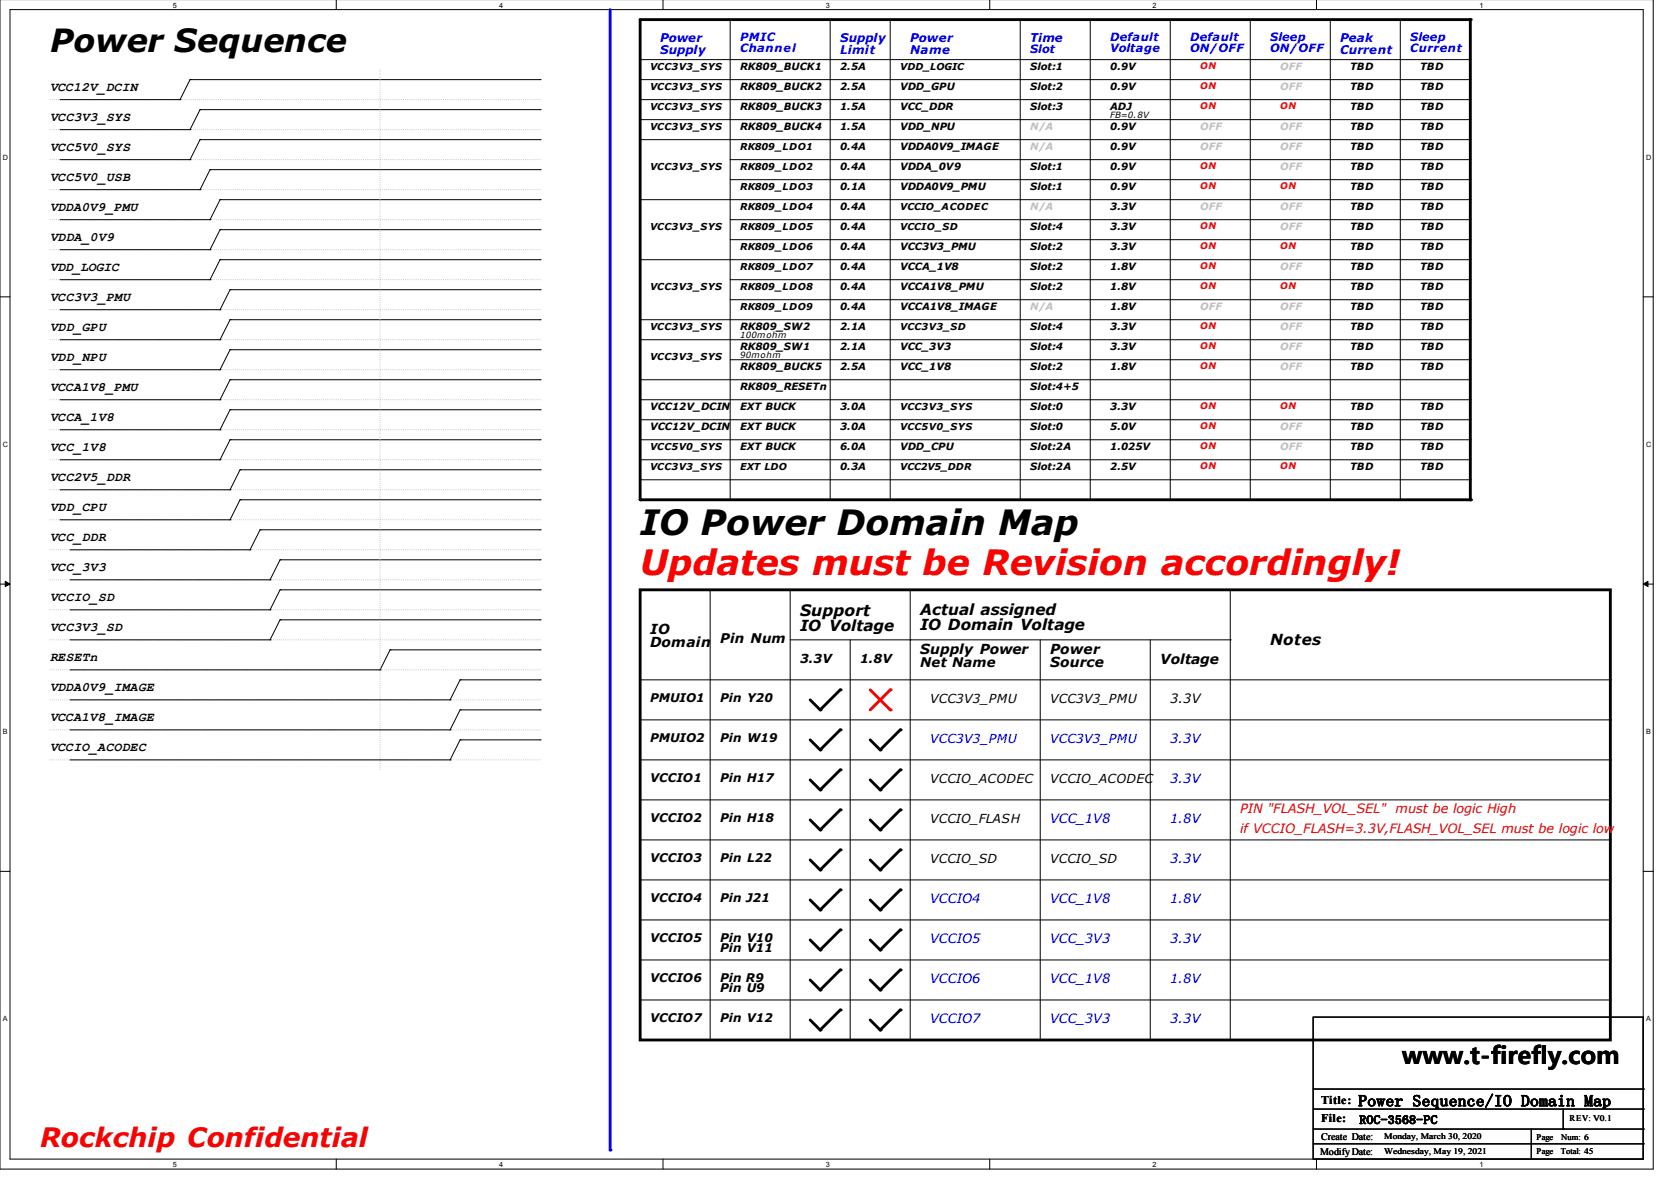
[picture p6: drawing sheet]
<svg xmlns="http://www.w3.org/2000/svg" width="297mm" height="210mm" viewBox="0 0 297 210" stroke-linecap="round" stroke-linejoin="round" font-family="sans-serif">
<path d="M0 -.1v207.9h293.9v-207.9M1.8 1.7h290.3v204.3h-290.3z" fill="none" stroke="#000" stroke-width=".18"/>
<g fill="#fff">
<path d="M30.7 .2h.6v1.3h-.6z"/>
<path d="M30.7 206.3h.6v1.3h-.6z"/>
</g>
<path d="M59.8 -.1v1.8M59.8 206v1.8" fill="none" stroke="#000" stroke-width=".18"/>
<g fill="#fff">
<path d="M88.7 .2h.6v1.3h-.6z"/>
<path d="M88.7 206.3h.6v1.3h-.6z"/>
</g>
<path d="M117.9 -.1v1.8M117.9 206v1.8" fill="none" stroke="#000" stroke-width=".18"/>
<g fill="#fff">
<path d="M146.8 .2h.6v1.3h-.6z"/>
<path d="M146.8 206.3h.6v1.3h-.6z"/>
</g>
<path d="M175.9 -.1v1.8M175.9 206v1.8" fill="none" stroke="#000" stroke-width=".18"/>
<g fill="#fff">
<path d="M204.9 .2h.6v1.3h-.6z"/>
<path d="M204.9 206.3h.6v1.3h-.6z"/>
</g>
<path d="M234 -.1v1.8M234 206v1.8" fill="none" stroke="#000" stroke-width=".18"/>
<g fill="#fff">
<path d="M263 .2h.6v1.3h-.6z"/>
<path d="M263 206.3h.6v1.3h-.6z"/>
<path d="M.5 27.2h.9v1.3h-.9z"/>
<path d="M292.6 27.2h.9v1.3h-.9z"/>
<path d="M.5 78.2h.9v1.4h-.9z"/>
<path d="M292.6 78.2h.9v1.4h-.9z"/>
</g>
<path d="M0 52.8h1.8M292.1 52.8h1.8" fill="none" stroke="#000" stroke-width=".18"/>
<g fill="#fff">
<path d="M.5 129.3h.8v1.4h-.8z"/>
<path d="M292.6 129.3h.8v1.4h-.8z"/>
</g>
<path d="M0 103.8h1.8M292.1 103.8h1.8" fill="none" stroke="#000" stroke-width=".18"/>
<path d="M.9 103.3l.9 .5-.9 .4zM292.1 103.8l.8-.5v.9z" fill="#000" stroke="#000" stroke-width=".18"/>
<g fill="#fff">
<path d="M.5 180.4h.7v1.3h-.7z"/>
<path d="M292.6 180.4h.7v1.3h-.7z"/>
</g>
<g fill="none" stroke="#000" stroke-width=".18">
<path d="M33.8 14.2h.1M33.8 14.2l-1.8 3.5M33.8 14.2h62.2M35.6 19.5h.1M35.6 19.5l-1.8 3.5M35.6 19.5h60.4M96 14.2h.1M96 19.5h.1M35.6 24.8h.1M35.6 24.8l-1.8 3.6M35.6 24.8h60.4M96 24.8h.1"/>
<path d="M126.2 104.8v80M140.5 104.8v80M140.5 113.7h78.2M151.1 113.7v71.1M161.8 113.7h.1M161.8 104.8v80M184.9 113.7v71.1M204.5 113.7v71.1M218.7 113.7h.1M218.7 104.8v80M113.8 120.8h172.5M113.8 135.1h172.5"/>
<path d="M113.8 127.9h172.5M286.3 120.8h.1M286.3 135.1h.1M286.3 127.9h.1M0 154.9h1.8M113.8 142.2h172.5M113.8 149.3h172.5M113.8 156.4h172.5M286.3 142.2h.1M286.3 149.3h.1M286.3 156.4h.1M292.1 154.9h1.8"/>
<path d="M113.8 163.5h172.5M113.8 170.6h172.5M113.8 177.7h172.5M286.3 163.5h.1M286.3 170.6h.1M286.3 177.7h.1M126.2 184.8h.1M140.5 184.8h.1M151.1 184.8h.1M161.8 184.8h.1M184.9 184.8h.1M204.5 184.8h.1"/>
<path d="M218.7 184.8h.1"/>
</g>
<g fill="none" stroke="#c0c0c0" stroke-width=".18" stroke-dasharray="0 .3">
<path d="M8.9 23h87.1M8.9 28.4h87.1M96 23h.1M96 28.4h.1M8.9 65.7h87.1M8.9 71h87.1M8.9 76.4h87.1M96 65.7h.1M96 71h.1M96 76.4h.1M8.9 81.7h87.1M8.9 87.1h87.1"/>
<path d="M8.9 92.4h87.1M8.9 97.7h87.1M96 81.7h.1M96 87.1h.1M96 92.4h.1M96 97.7h.1M8.9 103.1h87.1M8.9 108.4h87.1M8.9 113.7h87.1M8.9 119.1h87.1M96 103.1h.1M96 108.4h.1"/>
<path d="M96 113.7h.1M96 119.1h.1M8.9 124.4h87.1M8.9 129.7h87.1M96 124.4h.1M96 129.7h.1"/>
</g>
<path d="M113.8 104.8h172.5v80h-172.5zM149.4 122.6l-3.6 3.6-1.8-1.8" fill="none" stroke="#000" stroke-width=".51"/>
<g fill="#000">
<circle cx="145.8" cy="126.2" r=".25"/>
<circle cx="149.4" cy="122.6" r=".25"/>
</g>
<path d="M158.2 122.6l-3.5 3.6" fill="none" stroke="#f00" stroke-width=".51"/>
<circle cx="158.2" cy="122.6" r=".25" fill="#f00"/>
<path d="M154.7 122.6l3.5 3.6" fill="none" stroke="#f00" stroke-width=".51"/>
<circle cx="158.2" cy="126.2" r=".25" fill="#f00"/>
<g fill="none" stroke="#000" stroke-width=".51">
<path d="M149.4 129.7l-3.6 3.6-1.8-1.8M149.4 136.8l-3.6 3.6-1.8-1.8M160 129.7l-3.5 3.6-1.8-1.8M160 136.8l-3.5 3.6-1.8-1.8M149.4 143.9l-3.6 3.6-1.8-1.8M149.4 151.1l-3.6 3.5-1.8-1.8M149.4 158.2l-3.6 3.5-1.8-1.8M160 143.9l-3.5 3.6-1.8-1.8M160 151.1l-3.5 3.5-1.8-1.8M160 158.2l-3.5 3.5-1.8-1.8M149.4 165.3l-3.6 3.5-1.8-1.7M149.4 172.4l-3.6 3.6-1.8-1.8"/>
<path d="M149.4 179.5l-3.6 3.6-1.8-1.8M160 165.3l-3.5 3.5-1.8-1.7M160 172.4l-3.5 3.6-1.8-1.8M160 179.5l-3.5 3.6-1.8-1.8"/>
</g>
<g fill="#000">
<circle cx="145.8" cy="133.3" r=".25"/>
<circle cx="149.4" cy="136.8" r=".25"/>
<circle cx="149.4" cy="129.7" r=".25"/>
<circle cx="156.5" cy="133.3" r=".25"/>
<circle cx="160" cy="129.7" r=".25"/>
<circle cx="160" cy="136.8" r=".25"/>
<circle cx="145.8" cy="154.6" r=".25"/>
<circle cx="145.8" cy="140.4" r=".25"/>
<circle cx="145.8" cy="147.5" r=".25"/>
<circle cx="149.4" cy="151.1" r=".25"/>
<circle cx="149.4" cy="143.9" r=".25"/>
<circle cx="149.4" cy="158.2" r=".25"/>
<circle cx="156.5" cy="140.4" r=".25"/>
<circle cx="156.5" cy="147.5" r=".25"/>
<circle cx="156.5" cy="154.6" r=".25"/>
<circle cx="160" cy="151.1" r=".25"/>
<circle cx="160" cy="143.9" r=".25"/>
<circle cx="160" cy="158.2" r=".25"/>
<circle cx="145.8" cy="176" r=".25"/>
<circle cx="145.8" cy="168.8" r=".25"/>
<circle cx="145.8" cy="161.7" r=".25"/>
<circle cx="149.4" cy="165.3" r=".25"/>
<circle cx="149.4" cy="172.4" r=".25"/>
<circle cx="149.4" cy="179.5" r=".25"/>
<circle cx="156.5" cy="176" r=".25"/>
<circle cx="156.5" cy="161.7" r=".25"/>
<circle cx="156.5" cy="168.8" r=".25"/>
<circle cx="160" cy="165.3" r=".25"/>
<circle cx="160" cy="172.4" r=".25"/>
<circle cx="160" cy="179.5" r=".25"/>
<circle cx="145.8" cy="183.1" r=".25"/>
<circle cx="156.5" cy="183.1" r=".25"/>
</g>
<path d="M108.5 1.7v202.7" fill="none" stroke="#00f" stroke-width=".51"/>
<circle cx="108.5" cy="204.4" r=".25" fill="#00f"/>
<g fill="none" stroke="#000" stroke-width=".18">
<path d="M10.7 17.7h21.3M32 17.7h.1M113.8 17.7h147.6M113.8 10.6h147.6M113.8 14.2h147.6M129.8 3.5v85.3M147.6 3.5v85.3M158.2 3.5v85.3M181.4 3.5v85.3M193.8 3.5v85.3M208 3.5v85.3M222.2 3.5v85.3"/>
<path d="M236.5 3.5v85.3M248.9 3.5v85.3M261.4 10.6h.1M261.4 14.2h.1M261.4 17.7h.1M10.7 28.4h23.1M10.7 23h23.1M10.7 33.7h24.9M10.7 39h26.6M33.8 28.4h.1M33.8 23h.1M35.6 33.7h.1"/>
<path d="M37.3 30.2h.1M37.3 39h.1M37.3 30.2l-1.7 3.5M37.3 30.2h58.7M39.1 35.5h.1M39.1 35.5l-1.8 3.5M39.1 35.5h56.9M96 30.2h.1M96 35.5h.1M113.8 35.5h147.6M113.8 21.3h147.6M113.8 24.8h147.6"/>
<path d="M129.8 28.4h131.6M129.8 39h131.6M129.8 31.9h131.6M261.4 21.3h.1M261.4 24.8h.1M261.4 28.4h.1M261.4 31.9h.1M261.4 35.5h.1M261.4 39h.1M10.7 44.4h26.6M10.7 55h28.4M10.7 49.7h26.6"/>
<path d="M37.3 44.4h.1M37.3 49.7h.1M39.1 40.8h.1M39.1 55h.1M39.1 46.2h.1M39.1 40.8l-1.8 3.6M39.1 40.8h56.9M39.1 46.2h56.9M39.1 46.2l-1.8 3.5M40.9 51.5h.1M40.9 56.8h.1M40.9 51.5l-1.8 3.5"/>
<path d="M40.9 51.5h55.1M40.9 56.8l-1.8 3.6M40.9 56.8h55.1M96 40.8h.1M96 51.5h.1M96 56.8h.1M96 46.2h.1M113.8 56.8h147.6M113.8 46.2h147.6M129.8 42.6h131.6M129.8 49.7h131.6M129.8 53.3h131.6"/>
<path d="M261.4 42.6h.1M261.4 46.2h.1M261.4 49.7h.1M261.4 53.3h.1M261.4 56.8h.1M10.7 60.4h28.4M10.7 71h28.4M10.7 65.7h28.4M10.7 76.4h28.4M39.1 60.4h.1M39.1 65.7h.1M39.1 71h.1"/>
<path d="M39.1 76.4h.1M40.9 62.2h.1M40.9 67.5h.1M40.9 72.8h.1M40.9 78.2h.1M40.9 62.2l-1.8 3.5M40.9 62.2h55.1M40.9 67.5l-1.8 3.5M40.9 67.5h55.1M40.9 72.8l-1.8 3.6M40.9 72.8h55.1M40.9 78.2l-1.8 3.5"/>
<path d="M40.9 78.2h55.1M96 62.2h.1M96 67.5h.1M96 72.8h.1M96 78.2h.1M113.8 67.5h147.6M113.8 78.2h147.6M113.8 60.4h147.6M113.8 71h147.6M113.8 74.6h147.6M129.8 63.9h131.6M261.4 60.4h.1"/>
<path d="M261.4 67.5h.1M261.4 71h.1M261.4 74.6h.1M261.4 78.2h.1M261.4 63.9h.1M10.7 81.7h28.4M10.7 87.1h30.2M10.7 92.4h30.2M12.4 97.7h32M39.1 81.7h.1M40.9 87.1h.1M40.9 92.4h.1"/>
<path d="M42.7 83.5h.1M42.7 88.8h.1M42.7 83.5l-1.8 3.6M42.7 83.5h53.3M42.7 88.8l-1.8 3.6M42.7 88.8h53.3M44.4 97.7h.1M46.2 94.2h.1M46.2 94.2h49.8M46.2 94.2l-1.8 3.5M49.8 99.5h.1M49.8 99.5l-1.8 3.6"/>
<path d="M49.8 99.5h46.2M96 83.5h.1M96 88.8h.1M96 94.2h.1M96 99.5h.1M113.8 81.7h147.6M113.8 85.3h147.6M129.8 88.8h.1M147.6 88.8h.1M158.2 88.8h.1M181.4 88.8h.1M193.8 88.8h.1"/>
<path d="M208 88.8h.1M222.2 88.8h.1M236.5 88.8h.1M248.9 88.8h.1M261.4 81.7h.1M261.4 85.3h.1M12.4 103.1h35.6M12.4 108.4h35.6M12.4 113.7h35.6M12.4 119.1h55.2M48 103.1h.1M48 108.4h.1"/>
<path d="M48 113.7h.1M49.8 104.8h.1M49.8 110.2h.1M49.8 104.8l-1.8 3.6M49.8 104.8h46.2M49.8 110.2l-1.8 3.5M49.8 110.2h46.2M67.6 119.1h.1M69.3 115.5h.1M69.3 115.5l-1.7 3.6M69.3 115.5h26.7M96 104.8h.1"/>
<path d="M96 110.2h.1M96 115.5h.1M12.4 124.4h67.6M12.4 129.7h67.6M12.4 135.1h67.6M80 124.4h.1M80 129.7h.1M80 135.1h.1M81.8 120.8h.1M81.8 126.2h.1M81.8 131.5h.1M81.8 120.8l-1.8 3.6"/>
<path d="M81.8 120.8h14.2M81.8 126.2l-1.8 3.5M81.8 131.5l-1.8 3.6M81.8 126.2h14.2M81.8 131.5h14.2M96 120.8h.1M96 126.2h.1M96 131.5h.1M233.4 180.8h58.7v25.2h-58.7zM233.4 193.6h58.7M233.4 197.1h58.7M277.9 197.1v3.6"/>
<path d="M292.1 193.6h.1M292.1 197.1h.1M233.4 200.7h58.7M233.4 203.3h58.7M272.2 206h.1M272.2 200.7v5.3M277.9 200.7h.1M292.1 200.7h.1M292.1 203.3h.1"/>
</g>
<g fill="none" stroke="#c0c0c0" stroke-width=".18" stroke-dasharray="0 .3">
<path d="M8.9 17.7h87.1M67.6 12.4h.1M96 17.7h.1M8.9 39h87.1M8.9 33.7h87.1M96 39h.1M96 33.7h.1M8.9 55h87.1M8.9 44.4h87.1M8.9 49.7h87.1M96 55h.1M96 44.4h.1"/>
<path d="M96 49.7h.1M8.9 60.4h87.1M96 60.4h.1M8.9 135.1h87.1M67.6 136.8v-124.4M96 135.1h.1"/>
</g>
<path d="M113.8 3.5h147.6v85.3h-147.6z" fill="none" stroke="#000" stroke-width=".51"/>
<g fill="#000">
<circle cx="261.4" cy="3.5" r=".25"/>
<circle cx="113.8" cy="88.8" r=".25"/>
<circle cx="261.4" cy="88.8" r=".25"/>
</g>
<text font-size="6.2" x="113.8" y="95">IO Power Domain Map</text>
<text font-size="6.2" fill="#f00" x="113.8" y="102.1">Updates must be Revision accordingly!</text>
<text font-size="5.7" x="8.9" y="9.2">Power Sequence</text>
<text font-size="4.7" fill="#f00" x="7.1" y="203.8">Rockchip Confidential</text>
<text font-size="4.2" x="249.3" y="189.2">www.t-firefly.com</text>
<g font-size="2.8">
<text x="142.2" y="109.4">Support</text>
<text x="241.5" y="196.6">Power Sequence/IO Domain Map</text>
</g>
<g font-size="2.7">
<text x="142.2" y="112.1">IO Voltage</text>
<text x="163.6" y="109.3">Actual assigned</text>
<text x="163.6" y="112">IO Domain Voltage</text>
<text x="225.8" y="114.7">Notes</text>
</g>
<g font-size="2.5">
<text x="115.6" y="112.6">IO</text>
<text x="115.6" y="115.1">Domain</text>
<text x="163.6" y="116.2">Supply Power</text>
<text x="186.7" y="116.2">Power</text>
<text x="186.7" y="118.6">Source</text>
<text x="206.2" y="118">Voltage</text>
</g>
<g font-size="2.4">
<text x="128" y="114.3">Pin Num</text>
<text x="163.6" y="118.5">Net Name</text>
</g>
<g font-size="2.3">
<text x="8.9" y="16.1">VCC12V_DCIN</text>
<text x="8.9" y="21.4">VCC3V3_SYS</text>
<text x="8.9" y="26.8">VCC5V0_SYS</text>
<text x="8.9" y="32.1">VCC5V0_USB</text>
<text x="8.9" y="37.4">VDDA0V9_PMU</text>
<text x="8.9" y="42.8">VDDA_0V9</text>
<text x="8.9" y="48.1">VDD_LOGIC</text>
<text x="8.9" y="53.4">VCC3V3_PMU</text>
<text x="8.9" y="58.8">VDD_GPU</text>
<text x="8.9" y="64.1">VDD_NPU</text>
<text x="8.9" y="69.4">VCCA1V8_PMU</text>
<text x="8.9" y="74.8">VCCA_1V8</text>
<text x="8.9" y="80.1">VCC_1V8</text>
<text x="8.9" y="85.4">VCC2V5_DDR</text>
<text x="8.9" y="90.8">VDD_CPU</text>
<text x="8.9" y="96.1">VCC_DDR</text>
<text x="8.9" y="101.4">VCC_3V3</text>
<text x="8.9" y="106.8">VCCIO_SD</text>
<text x="8.9" y="112.1">VCC3V3_SD</text>
<text x="8.9" y="117.4">RESETn</text>
<text x="8.9" y="122.8">VDDA0V9_IMAGE</text>
<text x="208" y="124.9">3.3V</text>
<text x="8.9" y="128.1">VCCA1V8_IMAGE</text>
<text x="8.9" y="133.4">VCCIO_ACODEC</text>
</g>
<g font-size="2.3" fill="#00f">
<text x="208" y="132">3.3V</text>
<text x="208" y="139.1">3.3V</text>
<text x="186.7" y="146.2">VCC_1V8</text>
<text x="208" y="146.2">1.8V</text>
<text x="208" y="153.3">3.3V</text>
<text x="165.4" y="160.5">VCCIO4</text>
<text x="186.7" y="160.5">VCC_1V8</text>
<text x="208" y="160.5">1.8V</text>
<text x="165.4" y="167.6">VCCIO5</text>
<text x="186.7" y="167.6">VCC_3V3</text>
<text x="208" y="167.6">3.3V</text>
<text x="165.4" y="174.7">VCCIO6</text>
<text x="186.7" y="174.7">VCC_1V8</text>
<text x="208" y="174.7">1.8V</text>
<text x="165.4" y="181.8">VCCIO7</text>
<text x="186.7" y="181.8">VCC_3V3</text>
<text x="208" y="181.8">3.3V</text>
</g>
<g font-size="2.3" fill="#f00">
<text x="220.5" y="144.5">PIN &quot;FLASH_VOL_SEL&quot; must be logic High</text>
<text x="220.5" y="148">if VCCIO_FLASH=3.3V,FLASH_VOL_SEL must be logic low</text>
</g>
<g font-size="2.2">
<text x="142.2" y="117.8">3.3V</text>
<text x="152.9" y="117.8">1.8V</text>
<text x="165.4" y="124.9">VCC3V3_PMU</text>
<text x="186.7" y="124.9">VCC3V3_PMU</text>
<text x="165.4" y="139.1">VCCIO_ACODEC</text>
<text x="186.7" y="139.1">VCCIO_ACODEC</text>
<text x="165.4" y="146.2">VCCIO_FLASH</text>
<text x="165.4" y="153.3">VCCIO_SD</text>
<text x="186.7" y="153.3">VCCIO_SD</text>
</g>
<g font-size="2.2" fill="#00f">
<text x="165.4" y="132">VCC3V3_PMU</text>
<text x="186.7" y="132">VCC3V3_PMU</text>
</g>
<g font-size="2.1" fill="#00f">
<text x="117.3" y="7.5">Power</text>
<text x="117.3" y="9.6">Supply</text>
<text x="149.4" y="7.5">Supply</text>
<text x="149.4" y="9.6">Limit</text>
<text x="161.8" y="7.5">Power</text>
<text x="161.8" y="9.6">Name</text>
<text x="183.1" y="7.5">Time</text>
<text x="238.3" y="7.5">Peak</text>
<text x="238.3" y="9.6">Current</text>
</g>
<g font-size="2.1">
<text x="115.6" y="124.8">PMUIO1</text>
<text x="128" y="124.8">Pin Y20</text>
<text x="115.6" y="131.9">PMUIO2</text>
<text x="128" y="131.9">Pin W19</text>
<text x="115.6" y="139">VCCIO1</text>
<text x="128" y="139">Pin H17</text>
<text x="115.6" y="146.1">VCCIO2</text>
<text x="128" y="146.1">Pin H18</text>
<text x="115.6" y="153.3">VCCIO3</text>
<text x="128" y="153.3">Pin L22</text>
<text x="115.6" y="160.4">VCCIO4</text>
<text x="128" y="160.4">Pin J21</text>
<text x="115.6" y="167.5">VCCIO5</text>
<text x="128" y="167.5">Pin V10</text>
<text x="128" y="169.3">Pin V11</text>
<text x="115.6" y="174.6">VCCIO6</text>
<text x="128" y="174.6">Pin R9</text>
<text x="128" y="176.4">Pin U9</text>
<text x="115.6" y="181.7">VCCIO7</text>
<text x="128" y="181.7">Pin V12</text>
<text x="234.9" y="196.3">Title:</text>
<text x="234.9" y="199.5">File:</text>
<text x="241.6" y="199.7">ROC-3568-PC</text>
</g>
<g font-size="2" fill="#00f">
<text x="131.6" y="7.3">PMIC</text>
<text x="131.6" y="9.3">Channel</text>
<text x="183.1" y="9.4">Slot</text>
<text x="197.4" y="7.3">Default</text>
<text x="197.4" y="9.3">Voltage</text>
<text x="211.6" y="7.3">Default</text>
<text x="211.6" y="9.3">ON/OFF</text>
<text x="225.8" y="7.3">Sleep</text>
<text x="225.8" y="9.3">ON/OFF</text>
<text x="250.7" y="7.3">Sleep</text>
<text x="250.7" y="9.3">Current</text>
</g>
<g font-size="1.8">
<text x="131.6" y="12.4">RK809_BUCK1</text>
<text x="131.6" y="15.9">RK809_BUCK2</text>
<text x="149.4" y="12.4">2.5A</text>
<text x="149.4" y="15.9">2.5A</text>
<text x="160" y="15.9">VDD_GPU</text>
<text x="183.1" y="12.4">Slot:1</text>
<text x="183.1" y="15.9">Slot:2</text>
<text x="197.4" y="12.4">0.9V</text>
<text x="197.4" y="15.9">0.9V</text>
<text x="240" y="12.4">TBD</text>
<text x="240" y="15.9">TBD</text>
<text x="252.5" y="12.4">TBD</text>
<text x="252.5" y="15.9">TBD</text>
<text x="131.6" y="19.5">RK809_BUCK3</text>
<text x="131.6" y="23">RK809_BUCK4</text>
<text x="149.4" y="19.5">1.5A</text>
<text x="149.4" y="23">1.5A</text>
<text x="160" y="19.5">VCC_DDR</text>
<text x="160" y="23">VDD_NPU</text>
<text x="183.1" y="19.5">Slot:3</text>
<text x="197.4" y="19.5">ADJ</text>
<text x="197.4" y="23">0.9V</text>
<text x="240" y="19.5">TBD</text>
<text x="240" y="23">TBD</text>
<text x="252.5" y="19.5">TBD</text>
<text x="252.5" y="23">TBD</text>
<text x="149.4" y="26.6">0.4A</text>
<text x="160" y="26.6">VDDA0V9_IMAGE</text>
<text x="197.4" y="26.6">0.9V</text>
<text x="240" y="26.6">TBD</text>
<text x="252.5" y="26.6">TBD</text>
<text x="149.4" y="30.2">0.4A</text>
<text x="149.4" y="33.7">0.1A</text>
<text x="160" y="33.7">VDDA0V9_PMU</text>
<text x="160" y="30.2">VDDA_0V9</text>
<text x="183.1" y="33.7">Slot:1</text>
<text x="183.1" y="30.2">Slot:1</text>
<text x="197.4" y="33.7">0.9V</text>
<text x="197.4" y="30.2">0.9V</text>
<text x="240" y="30.2">TBD</text>
<text x="240" y="33.7">TBD</text>
<text x="252.5" y="30.2">TBD</text>
<text x="252.5" y="33.7">TBD</text>
<text x="149.4" y="37.3">0.4A</text>
<text x="149.4" y="40.8">0.4A</text>
<text x="183.1" y="40.8">Slot:4</text>
<text x="197.4" y="37.3">3.3V</text>
<text x="197.4" y="40.8">3.3V</text>
<text x="240" y="37.3">TBD</text>
<text x="240" y="40.8">TBD</text>
<text x="252.5" y="37.3">TBD</text>
<text x="252.5" y="40.8">TBD</text>
<text x="149.4" y="44.4">0.4A</text>
<text x="149.4" y="47.9">0.4A</text>
<text x="160" y="47.9">VCCA_1V8</text>
<text x="160" y="44.4">VCC3V3_PMU</text>
<text x="183.1" y="47.9">Slot:2</text>
<text x="183.1" y="44.4">Slot:2</text>
<text x="197.4" y="47.9">1.8V</text>
<text x="197.4" y="44.4">3.3V</text>
<text x="240" y="44.4">TBD</text>
<text x="240" y="47.9">TBD</text>
<text x="252.5" y="44.4">TBD</text>
<text x="252.5" y="47.9">TBD</text>
<text x="149.4" y="51.5">0.4A</text>
<text x="160" y="51.5">VCCA1V8_PMU</text>
<text x="183.1" y="51.5">Slot:2</text>
<text x="197.4" y="51.5">1.8V</text>
<text x="240" y="51.5">TBD</text>
<text x="252.5" y="51.5">TBD</text>
<text x="131.6" y="58.6">RK809_SW2</text>
<text x="149.4" y="55">0.4A</text>
<text x="149.4" y="58.6">2.1A</text>
<text x="160" y="55">VCCA1V8_IMAGE</text>
<text x="183.1" y="58.6">Slot:4</text>
<text x="197.4" y="58.6">3.3V</text>
<text x="197.4" y="55">1.8V</text>
<text x="240" y="55">TBD</text>
<text x="240" y="58.6">TBD</text>
<text x="252.5" y="55">TBD</text>
<text x="252.5" y="58.6">TBD</text>
<text x="131.6" y="62.2">RK809_SW1</text>
<text x="131.6" y="65.7">RK809_BUCK5</text>
<text x="149.4" y="65.7">2.5A</text>
<text x="149.4" y="62.2">2.1A</text>
<text x="160" y="62.2">VCC_3V3</text>
<text x="160" y="65.7">VCC_1V8</text>
<text x="183.1" y="62.2">Slot:4</text>
<text x="183.1" y="65.7">Slot:2</text>
<text x="197.4" y="62.2">3.3V</text>
<text x="197.4" y="65.7">1.8V</text>
<text x="240" y="62.2">TBD</text>
<text x="240" y="65.7">TBD</text>
<text x="252.5" y="62.2">TBD</text>
<text x="252.5" y="65.7">TBD</text>
<text x="131.6" y="69.3">RK809_RESETn</text>
<text x="183.1" y="69.3">Slot:4+5</text>
<text x="115.6" y="72.8">VCC12V_DCIN</text>
<text x="115.6" y="76.4">VCC12V_DCIN</text>
<text x="131.6" y="76.4">EXT BUCK</text>
<text x="131.6" y="72.8">EXT BUCK</text>
<text x="149.4" y="72.8">3.0A</text>
<text x="149.4" y="76.4">3.0A</text>
<text x="183.1" y="76.4">Slot:0</text>
<text x="183.1" y="72.8">Slot:0</text>
<text x="197.4" y="72.8">3.3V</text>
<text x="197.4" y="76.4">5.0V</text>
<text x="240" y="76.4">TBD</text>
<text x="240" y="72.8">TBD</text>
<text x="252.5" y="72.8">TBD</text>
<text x="252.5" y="76.4">TBD</text>
<text x="131.6" y="79.9">EXT BUCK</text>
<text x="149.4" y="79.9">6.0A</text>
<text x="149.4" y="83.5">0.3A</text>
<text x="160" y="79.9">VDD_CPU</text>
<text x="183.1" y="79.9">Slot:2A</text>
<text x="183.1" y="83.5">Slot:2A</text>
<text x="197.4" y="79.9">1.025V</text>
<text x="197.4" y="83.5">2.5V</text>
<text x="240" y="79.9">TBD</text>
<text x="240" y="83.5">TBD</text>
<text x="252.5" y="79.9">TBD</text>
<text x="252.5" y="83.5">TBD</text>
<text x="234.9" y="202.5">Create Date:</text>
<text x="234.7" y="205.2">Modify Date:</text>
</g>
<g font-size="1.8" fill="#c0c0c0">
<text x="227.6" y="12.4">OFF</text>
<text x="227.6" y="15.9">OFF</text>
<text x="183.1" y="23">N/A</text>
<text x="213.4" y="23">OFF</text>
<text x="227.6" y="23">OFF</text>
<text x="183.1" y="26.6">N/A</text>
<text x="213.4" y="26.6">OFF</text>
<text x="227.6" y="26.6">OFF</text>
<text x="227.6" y="30.2">OFF</text>
<text x="183.1" y="37.3">N/A</text>
<text x="213.4" y="37.3">OFF</text>
<text x="227.6" y="37.3">OFF</text>
<text x="227.6" y="40.8">OFF</text>
<text x="227.6" y="47.9">OFF</text>
<text x="183.1" y="55">N/A</text>
<text x="213.4" y="55">OFF</text>
<text x="227.6" y="58.6">OFF</text>
<text x="227.6" y="55">OFF</text>
<text x="227.6" y="62.2">OFF</text>
<text x="227.6" y="65.7">OFF</text>
<text x="227.6" y="76.4">OFF</text>
<text x="227.6" y="79.9">OFF</text>
</g>
<g font-size="1.7">
<text x="115.6" y="12.4">VCC3V3_SYS</text>
<text x="115.6" y="15.9">VCC3V3_SYS</text>
<text x="160" y="12.4">VDD_LOGIC</text>
<text x="115.6" y="19.5">VCC3V3_SYS</text>
<text x="115.6" y="23">VCC3V3_SYS</text>
<text x="131.6" y="26.6">RK809_LDO1</text>
<text x="115.6" y="30.2">VCC3V3_SYS</text>
<text x="131.6" y="30.2">RK809_LDO2</text>
<text x="131.6" y="33.7">RK809_LDO3</text>
<text x="115.6" y="40.8">VCC3V3_SYS</text>
<text x="131.6" y="37.3">RK809_LDO4</text>
<text x="131.6" y="40.8">RK809_LDO5</text>
<text x="160" y="37.3">VCCIO_ACODEC</text>
<text x="160" y="40.8">VCCIO_SD</text>
<text x="131.6" y="44.4">RK809_LDO6</text>
<text x="131.6" y="47.9">RK809_LDO7</text>
<text x="115.6" y="51.5">VCC3V3_SYS</text>
<text x="131.6" y="51.5">RK809_LDO8</text>
<text x="115.6" y="58.6">VCC3V3_SYS</text>
<text x="131.6" y="55">RK809_LDO9</text>
<text x="160" y="58.6">VCC3V3_SD</text>
<text x="115.6" y="63.9">VCC3V3_SYS</text>
<text x="160" y="72.8">VCC3V3_SYS</text>
<text x="160" y="76.4">VCC5V0_SYS</text>
<text x="115.6" y="79.9">VCC5V0_SYS</text>
<text x="115.6" y="83.5">VCC3V3_SYS</text>
<text x="131.6" y="83.5">EXT LDO</text>
<text x="160" y="83.5">VCC2V5_DDR</text>
</g>
<g font-size="1.6" fill="#f00">
<text x="213.4" y="12.2">ON</text>
<text x="213.4" y="15.8">ON</text>
<text x="213.4" y="19.3">ON</text>
<text x="227.6" y="19.3">ON</text>
<text x="213.4" y="30">ON</text>
<text x="213.4" y="33.5">ON</text>
<text x="227.6" y="33.5">ON</text>
<text x="213.4" y="40.7">ON</text>
<text x="213.4" y="47.8">ON</text>
<text x="213.4" y="44.2">ON</text>
<text x="227.6" y="44.2">ON</text>
<text x="213.4" y="51.3">ON</text>
<text x="227.6" y="51.3">ON</text>
<text x="213.4" y="58.4">ON</text>
<text x="213.4" y="62">ON</text>
<text x="213.4" y="65.5">ON</text>
<text x="213.4" y="72.7">ON</text>
<text x="213.4" y="76.2">ON</text>
<text x="227.6" y="72.7">ON</text>
<text x="213.4" y="79.8">ON</text>
<text x="213.4" y="83.3">ON</text>
<text x="227.6" y="83.3">ON</text>
</g>
<g font-size="1.5">
<text x="197.4" y="21">FB=0.8V</text>
<text x="131.6" y="60.1">100mohm</text>
<text x="131.6" y="63.7">90mohm</text>
<text x="246" y="202.4">Monday, March 30, 2020</text>
<text x="273.1" y="202.5">Page</text>
<text x="277.5" y="202.5">Num: 6</text>
<text x="279" y="199.3">REV: V0.1</text>
<text x="246" y="205.1">Wednesday, May 19, 2021</text>
<text x="273.1" y="205.1">Page</text>
<text x="277.5" y="205.1">Total: 45</text>
</g>
<g font-size="1.3">
<text x="30.7" y="1.4">5</text>
<text x="88.7" y="1.4">4</text>
<text x="146.8" y="1.4">3</text>
<text x="204.9" y="1.4">2</text>
<text x="263" y="1.4">1</text>
<text x=".5" y="28.4">D</text>
<text x="292.6" y="28.4">D</text>
<text x=".5" y="79.4">C</text>
<text x="292.6" y="79.4">C</text>
<text x=".5" y="130.5">B</text>
<text x="292.6" y="130.5">B</text>
<text x=".5" y="181.5">A</text>
<text x="292.6" y="181.5">A</text>
<text x="30.7" y="207.4">5</text>
<text x="88.7" y="207.4">4</text>
<text x="146.8" y="207.4">3</text>
<text x="204.9" y="207.4">2</text>
<text x="263" y="207.4">1</text>
</g>
</svg>
